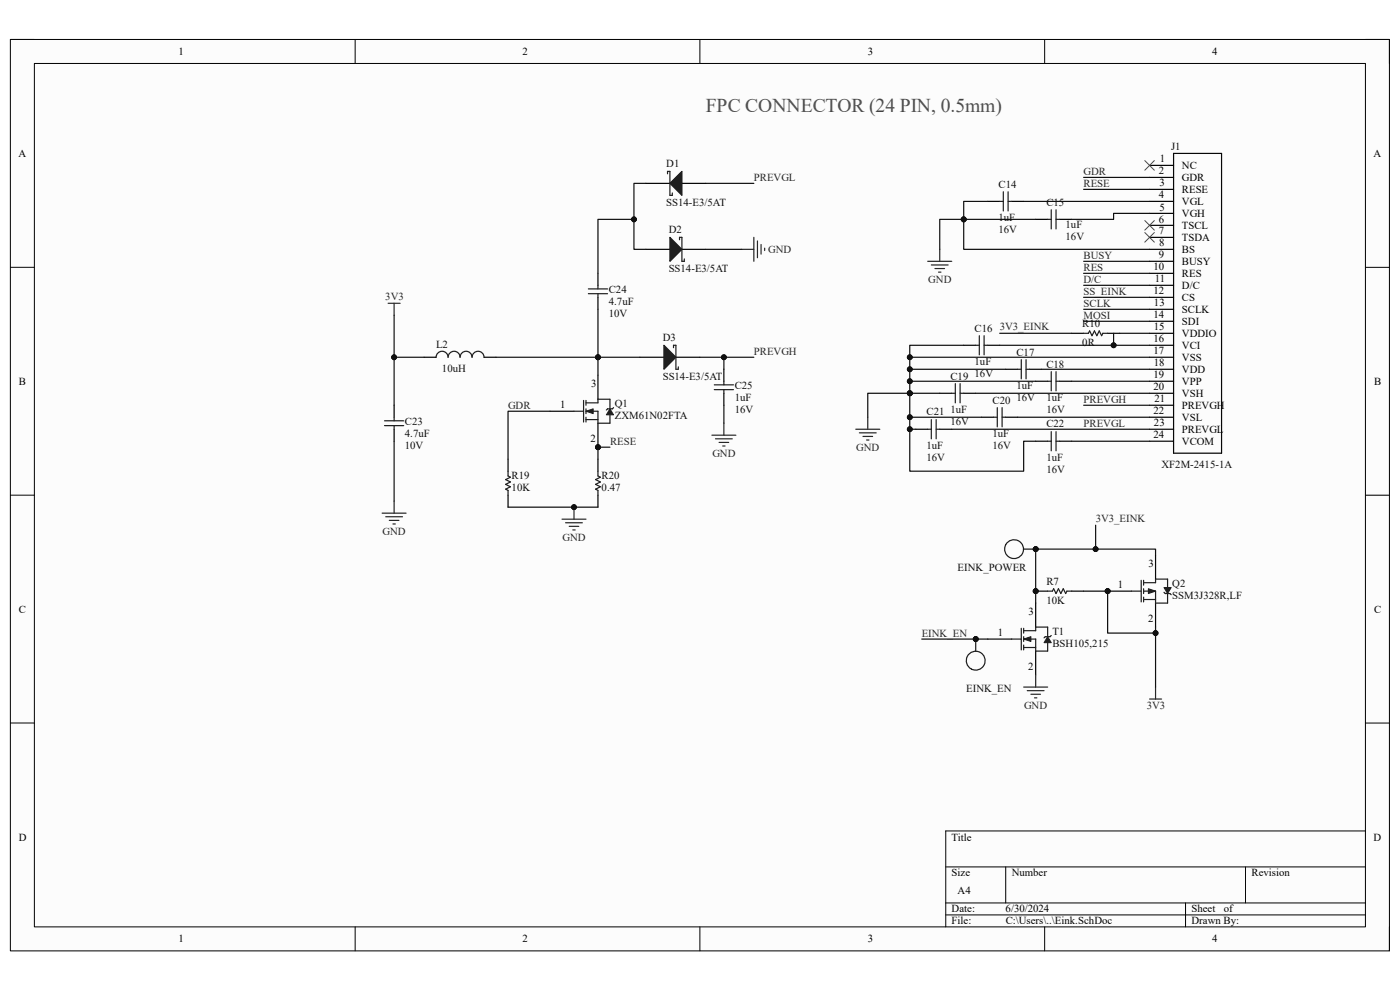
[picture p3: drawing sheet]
<svg xmlns="http://www.w3.org/2000/svg" width="297mm" height="210mm" viewBox="0 0 297 210" stroke-linecap="round" stroke-linejoin="round" font-family="sans-serif">
<path d="M2.2 8.4h292.6v193.3h-292.6z" fill-rule="evenodd" fill="#fcfcfc"/>
<path d="M2.2 8.4h292.6v193.3h-292.6z" fill="none" stroke="#000" stroke-width=".21"/>
<path d="M7.3 13.5h282.4v183.1h-282.4z" fill-rule="evenodd" fill="#fcfcfc"/>
<g fill="none" stroke="#000" stroke-width=".21">
<path d="M2.2 8.4h5.1M7.3 13.5h282.4v183.1h-282.4zM75.3 8.4v5.1M148.5 8.4v5.1M221.6 8.4v5.1M289.7 8.4h5.1v5.1M2.2 56.7h5.1M289.7 56.7h5.1M2.2 105h5.1M289.7 105.1h5.1M2.2 153.4h5.1M289.7 153.4h5.1"/>
<path d="M289.7 176.3h-89.1v20.3M75.3 196.6v5.1M148.5 196.6v5.1M200.6 183.9h89.1M200.6 191.5h89.1M200.6 194.1h89.1M213.4 183.9v7.6M221.6 196.6v5.1M251.5 191.5v5.1M264.2 183.9v7.6M294.8 196.6v5.1"/>
</g>
<g fill="none" stroke="#000" stroke-width=".25">
<path d="M243.9 37.6h5.1M243.9 35.1h5.1M249 32.5h10.2v63.6h-10.2zM209.5 42.7h2.6M214.6 42.7h2.6M219.7 46.5h2.6M224.8 46.5h2.6M243.9 58h5.1M243.9 55.4h5.1M243.9 52.9h5.1M243.9 50.4h5.1M243.9 47.8h5.1"/>
<path d="M243.9 45.3h5.1M243.9 42.7h5.1M243.9 40.2h5.1M90 75.8h2.5M102.7 75.8h2.5M204.4 73.2h2.6M209.5 73.2h2.6M213.4 78.3h2.5M218.5 78.3h2.5M243.9 78.3h5.1M243.9 75.8h5.1M243.9 73.2h5.1"/>
<path d="M243.9 70.7h5.1M243.9 68.2h5.1M243.9 65.6h5.1M243.9 63.1h5.1M243.9 60.5h5.1M83.6 86v2.5M83.6 91.1v2.5M107.8 97.4v2.6M126.9 97.4v2.6M194.3 91.1h2.5M199.4 91.1h2.5M199.4 83.4h2.5"/>
<path d="M204.4 83.4h2.6M208.3 88.5h2.5M213.4 88.5h2.5M219.7 93.6h2.6M219.7 80.9h2.6M224.8 93.6h2.6M224.8 80.9h2.6M243.9 93.6h5.1M243.9 91.1h5.1M243.9 88.5h5.1M243.9 86h5.1M243.9 83.4h5.1"/>
<path d="M243.9 80.9h5.1M107.8 105v2.6M126.9 105v2.6"/>
</g>
<path d="M242.9 34.1l2 2M244.9 34.1l-2 2M242.9 46.8l2 2M242.9 49.3l2 2.1M244.9 46.8l-2 2M244.9 49.3l-2 2.1" fill="none" stroke="#4c4c4c" stroke-width=".21"/>
<g fill="none" stroke="#1c1c1c" stroke-width=".25">
<path d="M212.1 42.7h.8M212.9 40.7v4.1M213.9 40.7v4.1M213.9 42.7h.7M222.3 46.5h.7M223 44.5v4.1M224 44.5v4.1M224 46.5h.8M92.5 75.8a1.27 1.27 0 0 1 1.3-1.3 1.27 1.27 0 0 1 1.3 1.3 1.27 1.27 0 0 1 1.2-1.3 1.27 1.27 0 0 1 1.3 1.3 1.27 1.27 0 0 1 1.3-1.3 1.27 1.27 0 0 1 1.3 1.3 1.27 1.27 0 0 1 1.2-1.3 1.27 1.27 0 0 1 1.3 1.3M207 73.2h.8M207.8 71.2v4.1M208.8 71.2v4.1"/>
<path d="M208.8 73.2h.7M215.9 78.3h.8M216.7 76.3v4.1M217.7 76.3v4.1M217.7 78.3h.8M223 78.8v4.1M224 78.8v4.1M81.6 89.3h4M81.6 90.3h4M83.6 88.5v.8M83.6 90.3v.8M107.8 100v1l.5 .2-1 .5 1 .5-1 .6 1 .5-1 .5 .5 .2v1"/>
<path d="M126.9 100v1l.5 .2-1.1 .5 1.1 .5-1.1 .6 1.1 .5-1.1 .5 .6 .2v1M196.8 91.1h.8M197.6 89v4.1M198.6 89v4.1M198.6 91.1h.8M201.9 83.4h.8M202.7 81.4v4.1M203.7 81.4v4.1M203.7 83.4h.7M210.8 88.5h.8M211.6 86.5v4.1M212.6 86.5v4.1"/>
<path d="M212.6 88.5h.8M222.3 80.9h.7M222.3 93.6h.7M223 91.6v4M224 91.6v4M224 80.9h.8M224 93.6h.8"/>
</g>
<g fill="none" stroke="#262626" stroke-width=".25">
<path d="M196.8 55.4h5.1M197.6 56.2h3.5M198.4 57h2M199.1 57.7h.5M199.4 52.9v2.5M82.3 64.3h2.6M83.6 64.3v2.6M181.6 91.1h5M182.3 91.8h3.6M183.1 92.6h2M183.8 93.3h.6M184.1 88.5v2.6"/>
<path d="M81.1 108.9h5.1M81.8 109.6h3.6M82.6 110.4h2M83.4 111.2h.5M83.6 106.3v2.6M119.2 110.1h5.1M120 110.9h3.5M120.8 111.7h2M121.5 112.4h.5M121.8 107.6v2.5"/>
</g>
<circle cx="121.8" cy="107.6" r=".51" fill="#0e0e0e"/>
<circle cx="121.8" cy="107.6" r=".51" fill="none" stroke="#0e0e0e" stroke-width=".21"/>
<path d="M126.9 58v2.5M126.9 63.1v2.5M153.6 78.3v2.6M153.6 83.4v2.6M209.5 135.6h5.1M219.7 127.9v5.1M219.7 138.1v5.1" fill="none" stroke="#000" stroke-width=".25"/>
<g fill="none" stroke="#1c1c1c" stroke-width=".25">
<path d="M124.8 61.3h4.1M124.8 62.3h4.1M126.9 60.5v.8M126.9 62.3v.8M151.5 81.6h4.1M151.5 82.7h4.1M153.6 80.9v.7M153.6 82.7v.7M214.6 135.6h2.1M216.7 133.3v4.6M217.2 133.8h2.5M217.2 135.6h2.5v2.5"/>
<path d="M217.2 137.4h2.5M217.2 133.3v1M217.2 135.1v1M217.2 136.8v1.1"/>
</g>
<path d="M157.4 52.9h2.5M159.9 50.4v5M160.7 51.1v3.6M161.5 51.9v2M162.2 52.6v.5M151 92.3h5.1M151.8 93.1h3.6M152.6 93.9h2M153.3 94.6h.5M153.6 89.8v2.5" fill="none" stroke="#262626" stroke-width=".25"/>
<path d="M217.2 135.6l1.5-.5v1z" fill="#1c1c1c"/>
<path d="M217.2 135.6l1.5-.5v1z" fill="none" stroke="#1c1c1c" stroke-width=".21"/>
<path d="M219.7 133.8v-.8h2.6v2.1M222.3 136.3v1.8h-2.6" fill="none" stroke="#1c1c1c" stroke-width=".25"/>
<path d="M222.3 135.1l.7 1.2h-1.5z" fill="#1c1c1c"/>
<path d="M222.3 135.1l.7 1.2h-1.5z" fill="none" stroke="#1c1c1c" stroke-width=".21"/>
<path d="M223 134.8l-.2 .3h-1l-.3 .2" fill="none" stroke="#1c1c1c" stroke-width=".25"/>
<path d="M217.2 145.8h5.1M217.9 146.5h3.6M218.7 147.3h2M219.5 148h.5M219.7 143.2v2.6" fill="none" stroke="#262626" stroke-width=".25"/>
<circle cx="219.7" cy="125.4" r=".51" fill="#0e0e0e"/>
<circle cx="219.7" cy="125.4" r=".51" fill="none" stroke="#0e0e0e" stroke-width=".21"/>
<path d="M219.7 125.4h2.6M227.4 125.4h2.5" fill="none" stroke="#000" stroke-width=".25"/>
<circle cx="219.7" cy="125.4" r=".51" fill="#0e0e0e"/>
<circle cx="219.7" cy="125.4" r=".51" fill="none" stroke="#0e0e0e" stroke-width=".21"/>
<path d="M222.3 125.4h1l.2-.5 .5 1 .5-1 .6 1 .5-1 .5 1 .2-.5h1.1" fill="none" stroke="#1c1c1c" stroke-width=".25"/>
<path d="M243.9 148.3h2.5M245.2 145.8v2.5" fill="none" stroke="#262626" stroke-width=".25"/>
<circle cx="219.7" cy="116.5" r=".51" fill="#0e0e0e"/>
<circle cx="219.7" cy="116.5" r=".51" fill="none" stroke="#0e0e0e" stroke-width=".21"/>
<path d="M213.4 115.5a2 2 0 0 1 3.3-.2 2 2 0 0 1-1.1 3.1 2 2 0 0 1-2.4-2.3l.1-.5" fill="none" stroke="#1c1c1c" stroke-width=".25"/>
<path d="M217.2 116.5h2.5" fill="none" stroke="#131313" stroke-width=".25"/>
<circle cx="219.7" cy="116.5" r=".51" fill="#0e0e0e"/>
<circle cx="219.7" cy="116.5" r=".51" fill="none" stroke="#0e0e0e" stroke-width=".21"/>
<path d="M227.4 70.7h2.5M235 70.7h2.5" fill="none" stroke="#000" stroke-width=".25"/>
<path d="M229.9 70.7h1l.3-.5 .5 1 .5-1 .5 1 .5-1 .5 1 .3-.5h1" fill="none" stroke="#1c1c1c" stroke-width=".25"/>
<circle cx="207" cy="135.6" r=".51" fill="#0e0e0e"/>
<circle cx="207" cy="135.6" r=".51" fill="none" stroke="#0e0e0e" stroke-width=".21"/>
<path d="M206 141.9a2 2 0 0 1-.2-3.4 2 2 0 0 1 3.2 1.2 2 2 0 0 1-2.4 2.4l-.5-.2" fill="none" stroke="#1c1c1c" stroke-width=".25"/>
<path d="M207 135.6v2.5" fill="none" stroke="#131313" stroke-width=".25"/>
<circle cx="207" cy="135.6" r=".51" fill="#0e0e0e"/>
<circle cx="207" cy="135.6" r=".51" fill="none" stroke="#0e0e0e" stroke-width=".21"/>
<path d="M137 38.9h5.1M144.7 38.9h5.1" fill="none" stroke="#000" stroke-width=".25"/>
<path d="M142.1 38.9l2.6-2.5v5z" fill="#1c1c1c"/>
<path d="M141.6 36.9v-.5h.5v5h.5v-.5M142.1 38.9l2.6-2.5v5z" fill="none" stroke="#1c1c1c" stroke-width=".25"/>
<path d="M137 52.9h5.1M144.7 52.9h5.1" fill="none" stroke="#000" stroke-width=".25"/>
<path d="M142.1 50.4l2.6 2.5-2.6 2.5z" fill="#1c1c1c"/>
<path d="M142.1 50.4l2.6 2.5-2.6 2.5zM144.2 50.9v-.5h.5v5h.5v-.5" fill="none" stroke="#1c1c1c" stroke-width=".25"/>
<path d="M135.8 75.8h5.1M143.4 75.8h5.1" fill="none" stroke="#000" stroke-width=".25"/>
<path d="M140.9 73.2l2.5 2.6-2.5 2.5z" fill="#1c1c1c"/>
<path d="M140.9 73.2l2.5 2.6-2.5 2.5zM142.9 73.8v-.6h.5v5.1h.5v-.5" fill="none" stroke="#1c1c1c" stroke-width=".25"/>
<circle cx="126.9" cy="94.9" r=".51" fill="#0e0e0e"/>
<circle cx="126.9" cy="94.9" r=".51" fill="none" stroke="#0e0e0e" stroke-width=".21"/>
<path d="M126.9 79.6v5.1M116.7 87.2h5.1M126.9 89.8v5.1" fill="none" stroke="#000" stroke-width=".25"/>
<circle cx="126.9" cy="94.9" r=".51" fill="#0e0e0e"/>
<circle cx="126.9" cy="94.9" r=".51" fill="none" stroke="#0e0e0e" stroke-width=".21"/>
<path d="M121.8 87.2h2M123.8 84.9v4.6M124.3 85.5h2.6M124.3 87.2h2.6v2.6M124.3 89h2.6M124.3 84.9v1.1M124.3 86.7v1M124.3 88.5v1" fill="none" stroke="#1c1c1c" stroke-width=".25"/>
<path d="M124.3 87.2l1.5-.5v1z" fill="#1c1c1c"/>
<path d="M124.3 87.2l1.5-.5v1z" fill="none" stroke="#1c1c1c" stroke-width=".21"/>
<path d="M126.9 85.5v-.8h2.5v2M129.4 88v1.8h-2.5" fill="none" stroke="#1c1c1c" stroke-width=".25"/>
<path d="M129.4 86.7l.8 1.3h-1.6z" fill="#1c1c1c"/>
<path d="M129.4 86.7l.8 1.3h-1.6z" fill="none" stroke="#1c1c1c" stroke-width=".21"/>
<path d="M130.2 86.5l-.3 .2h-1l-.3 .3" fill="none" stroke="#1c1c1c" stroke-width=".25"/>
<circle cx="235" cy="125.4" r=".51" fill="#0e0e0e"/>
<circle cx="235" cy="125.4" r=".51" fill="none" stroke="#0e0e0e" stroke-width=".21"/>
<path d="M245.2 122.9h2.5v1.7M247.7 125.9v2" fill="none" stroke="#1c1c1c" stroke-width=".25"/>
<path d="M245.2 117.8v5.1M235 125.4h5.1" fill="none" stroke="#000" stroke-width=".25"/>
<circle cx="235" cy="125.4" r=".51" fill="#0e0e0e"/>
<circle cx="235" cy="125.4" r=".51" fill="none" stroke="#0e0e0e" stroke-width=".21"/>
<path d="M245.2 127.9v5.1" fill="none" stroke="#000" stroke-width=".25"/>
<path d="M240.1 125.4h2M242.1 123.1v4.6M242.6 123.6h2.6M242.6 125.4h2.6v2.5M242.6 127.2h2.6M242.6 123.1v1M242.6 124.9v1M242.6 126.7v1" fill="none" stroke="#1c1c1c" stroke-width=".25"/>
<path d="M243.6 124.9l1.6 .5-1.6 .5z" fill="#1c1c1c"/>
<path d="M243.6 124.9l1.6 .5-1.6 .5z" fill="none" stroke="#1c1c1c" stroke-width=".21"/>
<path d="M245.2 122.9v.7M245.2 127.9h2.5" fill="none" stroke="#1c1c1c" stroke-width=".25"/>
<path d="M246.9 124.6h1.6l-.8 1.3z" fill="#1c1c1c"/>
<path d="M246.9 124.6h1.6l-.8 1.3z" fill="none" stroke="#1c1c1c" stroke-width=".21"/>
<path d="M246.9 125.7l.3 .2h1l.3 .3" fill="none" stroke="#1c1c1c" stroke-width=".25"/>
<path d="M229.9 37.6h14M209.5 42.7h-5.1v10.2h39.5M217.2 42.7h26.7M229.9 40.2h14M243.9 45.3h-7.6v1.2h-8.9" fill="none" stroke="#0e0e0e" stroke-width=".25"/>
<circle cx="204.4" cy="46.5" r=".51" fill="#0e0e0e"/>
<circle cx="204.4" cy="46.5" r=".51" fill="none" stroke="#0e0e0e" stroke-width=".21"/>
<path d="M204.4 46.5h15.3" fill="none" stroke="#0e0e0e" stroke-width=".25"/>
<circle cx="204.4" cy="46.5" r=".51" fill="#0e0e0e"/>
<circle cx="204.4" cy="46.5" r=".51" fill="none" stroke="#0e0e0e" stroke-width=".21"/>
<path d="M204.4 46.5h-5v6.4" fill="none" stroke="#0e0e0e" stroke-width=".25"/>
<circle cx="204.4" cy="46.5" r=".51" fill="#0e0e0e"/>
<circle cx="204.4" cy="46.5" r=".51" fill="none" stroke="#0e0e0e" stroke-width=".21"/>
<path d="M229.9 55.4h14M229.9 58h14M212.1 73.2h31.8M229.9 60.5h14M229.9 63.1h14M229.9 65.6h14M229.9 68.2h14" fill="none" stroke="#0e0e0e" stroke-width=".25"/>
<circle cx="236.3" cy="73.2" r=".51" fill="#0e0e0e"/>
<circle cx="236.3" cy="73.2" r=".51" fill="none" stroke="#0e0e0e" stroke-width=".21"/>
<path d="M193 75.8h50.9M227.4 93.6h16.5" fill="none" stroke="#0e0e0e" stroke-width=".25"/>
<circle cx="193" cy="75.8" r=".51" fill="#0e0e0e"/>
<circle cx="193" cy="75.8" r=".51" fill="none" stroke="#0e0e0e" stroke-width=".21"/>
<path d="M193 83.4h-8.9v5.1" fill="none" stroke="#0e0e0e" stroke-width=".25"/>
<circle cx="193" cy="83.4" r=".51" fill="#0e0e0e"/>
<circle cx="193" cy="83.4" r=".51" fill="none" stroke="#0e0e0e" stroke-width=".21"/>
<path d="M193 78.3h20.4" fill="none" stroke="#0e0e0e" stroke-width=".25"/>
<circle cx="193" cy="78.3" r=".51" fill="#0e0e0e"/>
<circle cx="193" cy="78.3" r=".51" fill="none" stroke="#0e0e0e" stroke-width=".21"/>
<path d="M221 78.3h22.9M193 80.9h26.7" fill="none" stroke="#0e0e0e" stroke-width=".25"/>
<circle cx="193" cy="80.9" r=".51" fill="#0e0e0e"/>
<circle cx="193" cy="80.9" r=".51" fill="none" stroke="#0e0e0e" stroke-width=".21"/>
<path d="M193 83.4h6.4M227.4 80.9h16.5" fill="none" stroke="#0e0e0e" stroke-width=".25"/>
<circle cx="193" cy="83.4" r=".51" fill="#0e0e0e"/>
<circle cx="193" cy="83.4" r=".51" fill="none" stroke="#0e0e0e" stroke-width=".21"/>
<path d="M204.4 73.2h-11.4v10.2M207 83.4h36.9M215.9 88.5h28M229.9 86h14" fill="none" stroke="#0e0e0e" stroke-width=".25"/>
<circle cx="193" cy="75.8" r=".51" fill="#0e0e0e"/>
<circle cx="193" cy="75.8" r=".51" fill="none" stroke="#0e0e0e" stroke-width=".21"/>
<circle cx="193" cy="78.3" r=".51" fill="#0e0e0e"/>
<circle cx="193" cy="78.3" r=".51" fill="none" stroke="#0e0e0e" stroke-width=".21"/>
<circle cx="193" cy="80.9" r=".51" fill="#0e0e0e"/>
<circle cx="193" cy="80.9" r=".51" fill="none" stroke="#0e0e0e" stroke-width=".21"/>
<circle cx="193" cy="83.4" r=".51" fill="#0e0e0e"/>
<circle cx="193" cy="83.4" r=".51" fill="none" stroke="#0e0e0e" stroke-width=".21"/>
<path d="M193 83.4v5.1" fill="none" stroke="#0e0e0e" stroke-width=".25"/>
<circle cx="193" cy="88.5" r=".51" fill="#0e0e0e"/>
<circle cx="193" cy="88.5" r=".51" fill="none" stroke="#0e0e0e" stroke-width=".21"/>
<circle cx="193" cy="83.4" r=".51" fill="#0e0e0e"/>
<circle cx="193" cy="83.4" r=".51" fill="none" stroke="#0e0e0e" stroke-width=".21"/>
<path d="M193 91.1h1.3" fill="none" stroke="#0e0e0e" stroke-width=".25"/>
<circle cx="193" cy="91.1" r=".51" fill="#0e0e0e"/>
<circle cx="193" cy="91.1" r=".51" fill="none" stroke="#0e0e0e" stroke-width=".21"/>
<path d="M201.9 91.1h42M208.3 88.5h-15.3v11.5h24.2v-6.4h2.5" fill="none" stroke="#0e0e0e" stroke-width=".25"/>
<circle cx="193" cy="88.5" r=".51" fill="#0e0e0e"/>
<circle cx="193" cy="88.5" r=".51" fill="none" stroke="#0e0e0e" stroke-width=".21"/>
<circle cx="193" cy="91.1" r=".51" fill="#0e0e0e"/>
<circle cx="193" cy="91.1" r=".51" fill="none" stroke="#0e0e0e" stroke-width=".21"/>
<path d="M83.6 75.8h6.4M83.6 93.6v12.7" fill="none" stroke="#0e0e0e" stroke-width=".25"/>
<circle cx="83.6" cy="75.8" r=".51" fill="#0e0e0e"/>
<circle cx="83.6" cy="75.8" r=".51" fill="none" stroke="#0e0e0e" stroke-width=".21"/>
<path d="M105.2 75.8h21.7v3.8" fill="none" stroke="#0e0e0e" stroke-width=".25"/>
<circle cx="126.9" cy="75.8" r=".51" fill="#0e0e0e"/>
<circle cx="126.9" cy="75.8" r=".51" fill="none" stroke="#0e0e0e" stroke-width=".21"/>
<path d="M107.8 107.6h19.1" fill="none" stroke="#0e0e0e" stroke-width=".25"/>
<circle cx="121.8" cy="107.6" r=".51" fill="#0e0e0e"/>
<circle cx="121.8" cy="107.6" r=".51" fill="none" stroke="#0e0e0e" stroke-width=".21"/>
<path d="M126.9 75.8h8.9" fill="none" stroke="#0e0e0e" stroke-width=".25"/>
<circle cx="126.9" cy="75.8" r=".51" fill="#0e0e0e"/>
<circle cx="126.9" cy="75.8" r=".51" fill="none" stroke="#0e0e0e" stroke-width=".21"/>
<path d="M148.5 75.8h5.1v2.5" fill="none" stroke="#0e0e0e" stroke-width=".25"/>
<circle cx="153.6" cy="75.8" r=".51" fill="#0e0e0e"/>
<circle cx="153.6" cy="75.8" r=".51" fill="none" stroke="#0e0e0e" stroke-width=".21"/>
<path d="M153.6 75.8h6.3M153.6 86v3.8" fill="none" stroke="#0e0e0e" stroke-width=".25"/>
<circle cx="153.6" cy="75.8" r=".51" fill="#0e0e0e"/>
<circle cx="153.6" cy="75.8" r=".51" fill="none" stroke="#0e0e0e" stroke-width=".21"/>
<path d="M126.9 65.6v10.2" fill="none" stroke="#0e0e0e" stroke-width=".25"/>
<circle cx="126.9" cy="75.8" r=".51" fill="#0e0e0e"/>
<circle cx="126.9" cy="75.8" r=".51" fill="none" stroke="#0e0e0e" stroke-width=".21"/>
<path d="M149.8 38.9h10.1M137 52.9h-2.5v-6.4h-7.6v11.5M149.8 52.9h7.6" fill="none" stroke="#0e0e0e" stroke-width=".25"/>
<circle cx="134.5" cy="46.5" r=".51" fill="#0e0e0e"/>
<circle cx="134.5" cy="46.5" r=".51" fill="none" stroke="#0e0e0e" stroke-width=".21"/>
<path d="M137 38.9h-2.5v7.6" fill="none" stroke="#0e0e0e" stroke-width=".25"/>
<circle cx="134.5" cy="46.5" r=".51" fill="#0e0e0e"/>
<circle cx="134.5" cy="46.5" r=".51" fill="none" stroke="#0e0e0e" stroke-width=".21"/>
<path d="M116.7 87.2h-8.9v10.2M129.4 94.9h-2.5v2.5" fill="none" stroke="#0e0e0e" stroke-width=".25"/>
<circle cx="126.9" cy="94.9" r=".51" fill="#0e0e0e"/>
<circle cx="126.9" cy="94.9" r=".51" fill="none" stroke="#0e0e0e" stroke-width=".21"/>
<path d="M83.6 66.9v19.1" fill="none" stroke="#0e0e0e" stroke-width=".25"/>
<circle cx="83.6" cy="75.8" r=".51" fill="#0e0e0e"/>
<circle cx="83.6" cy="75.8" r=".51" fill="none" stroke="#0e0e0e" stroke-width=".21"/>
<path d="M229.9 125.4h5.1v8.9h10.2" fill="none" stroke="#0e0e0e" stroke-width=".25"/>
<circle cx="235" cy="125.4" r=".51" fill="#0e0e0e"/>
<circle cx="235" cy="125.4" r=".51" fill="none" stroke="#0e0e0e" stroke-width=".21"/>
<circle cx="245.2" cy="134.3" r=".51" fill="#0e0e0e"/>
<circle cx="245.2" cy="134.3" r=".51" fill="none" stroke="#0e0e0e" stroke-width=".21"/>
<path d="M195.5 135.6h14" fill="none" stroke="#0e0e0e" stroke-width=".25"/>
<circle cx="207" cy="135.6" r=".51" fill="#0e0e0e"/>
<circle cx="207" cy="135.6" r=".51" fill="none" stroke="#0e0e0e" stroke-width=".21"/>
<path d="M232.4 111.4v5.1" fill="none" stroke="#0e0e0e" stroke-width=".25"/>
<circle cx="232.4" cy="116.5" r=".51" fill="#0e0e0e"/>
<circle cx="232.4" cy="116.5" r=".51" fill="none" stroke="#0e0e0e" stroke-width=".21"/>
<path d="M245.2 117.8v-1.3h-25.5v11.4" fill="none" stroke="#0e0e0e" stroke-width=".25"/>
<circle cx="232.4" cy="116.5" r=".51" fill="#0e0e0e"/>
<circle cx="232.4" cy="116.5" r=".51" fill="none" stroke="#0e0e0e" stroke-width=".21"/>
<circle cx="219.7" cy="116.5" r=".51" fill="#0e0e0e"/>
<circle cx="219.7" cy="116.5" r=".51" fill="none" stroke="#0e0e0e" stroke-width=".21"/>
<circle cx="219.7" cy="125.4" r=".51" fill="#0e0e0e"/>
<circle cx="219.7" cy="125.4" r=".51" fill="none" stroke="#0e0e0e" stroke-width=".21"/>
<path d="M245.2 133v12.8" fill="none" stroke="#0e0e0e" stroke-width=".25"/>
<circle cx="245.2" cy="134.3" r=".51" fill="#0e0e0e"/>
<circle cx="245.2" cy="134.3" r=".51" fill="none" stroke="#0e0e0e" stroke-width=".21"/>
<path d="M212.1 70.7h15.3M236.3 70.7v2.5M237.5 70.7h6.4" fill="none" stroke="#0e0e0e" stroke-width=".25"/>
<circle cx="236.3" cy="73.2" r=".51" fill="#0e0e0e"/>
<circle cx="236.3" cy="73.2" r=".51" fill="none" stroke="#0e0e0e" stroke-width=".21"/>
<text font-size="4.1" fill="#4c4c4c" x="149.7" y="23.8">FPC CONNECTOR (24 PIN, 0.5mm)</text>
<g font-size="2.3">
<text x="37.9" y="11.6">1</text>
<text x="110.9" y="11.6">2</text>
<text x="184.1" y="11.6">3</text>
<text x="257.1" y="11.6">4</text>
<text x="3.9" y="33.3">A</text>
<text x="246.1" y="34.5">1</text>
<text x="250.7" y="35.9">NC</text>
<text x="291.4" y="33.3">A</text>
<text x="245.9" y="37">2</text>
<text x="246" y="39.5">3</text>
<text x="250.7" y="40.9">RESE</text>
<text x="250.7" y="38.4">GDR</text>
<text x="245.9" y="47.2">6</text>
<text x="245.9" y="42.1">4</text>
<text x="246" y="44.7">5</text>
<text x="250.7" y="46">VGH</text>
<text x="250.7" y="43.5">VGL</text>
<text x="245.9" y="49.7">7</text>
<text x="245.9" y="52.3">8</text>
<text x="250.7" y="53.6">BS</text>
<text x="250.7" y="51.1">TSDA</text>
<text x="250.7" y="48.6">TSCL</text>
<text x="244.7" y="57.4">10</text>
<text x="245" y="59.9">11</text>
<text x="245.9" y="54.8">9</text>
<text x="250.7" y="58.7">RES</text>
<text x="250.7" y="56.2">BUSY</text>
<text x="244.7" y="62.4">12</text>
<text x="244.8" y="65">13</text>
<text x="250.7" y="63.8">CS</text>
<text x="250.7" y="61.3">D/C</text>
<text x="244.7" y="67.5">14</text>
<text x="244.8" y="70.1">15</text>
<text x="250.7" y="71.5">VDDIO</text>
<text x="250.7" y="68.9">SDI</text>
<text x="250.7" y="66.4">SCLK</text>
<text x="244.7" y="75.2">17</text>
<text x="244.7" y="72.6">16</text>
<text x="244.8" y="77.7">18</text>
<text x="250.7" y="76.5">VSS</text>
<text x="250.7" y="74">VCI</text>
<text x="4" y="81.6">B</text>
<text x="125.4" y="82">3</text>
<text x="244.7" y="82.8">20</text>
<text x="244.7" y="80.3">19</text>
<text x="250.7" y="81.6">VPP</text>
<text x="250.7" y="79.1">VDD</text>
<text x="291.5" y="81.6">B</text>
<text x="118.9" y="86.6">1</text>
<text x="244.7" y="87.9">22</text>
<text x="244.9" y="85.3">21</text>
<text x="250.7" y="89.3">VSL</text>
<text x="250.7" y="86.7">PREVGH</text>
<text x="250.7" y="84.2">VSH</text>
<text x="125.3" y="93.9">2</text>
<text x="244.7" y="93">24</text>
<text x="244.8" y="90.4">23</text>
<text x="250.7" y="94.4">VCOM</text>
<text x="250.7" y="91.8">PREVGL</text>
<text x="237.2" y="124.8">1</text>
<text x="243.7" y="120.2">3</text>
<text x="4" y="130">C</text>
<text x="218.2" y="130.4">3</text>
<text x="243.6" y="132">2</text>
<text x="291.5" y="130">C</text>
<text x="211.7" y="135">1</text>
<text x="218.1" y="142.2">2</text>
<text x="4" y="178.3">D</text>
<text x="201.9" y="178.3">Title</text>
<text x="291.4" y="178.3">D</text>
<text x="201.9" y="185.9">Size</text>
<text x="214.6" y="185.9">Number</text>
<text x="265.5" y="185.9">Revision</text>
<text x="203.2" y="189.7">A4</text>
<text x="201.9" y="193.5">Date:</text>
<text x="201.9" y="196.1">File:</text>
<text x="213.3" y="193.5">6/30/2024</text>
<text x="213.4" y="196.1">C:\Users\..\Eink.SchDoc</text>
<text x="252.8" y="196.1">Drawn By:</text>
<text x="252.8" y="193.5">Sheet</text>
<text x="259.6" y="193.5">of</text>
<text x="37.9" y="199.9">1</text>
<text x="110.9" y="199.9">2</text>
<text x="184.1" y="199.9">3</text>
<text x="257.1" y="199.9">4</text>
</g>
<g font-size="2.3" fill="#0e0e0e">
<text x="141.4" y="35.5">D1</text>
<text x="248.5" y="31.9">J1</text>
<text x="211.8" y="39.8">C14</text>
<text x="141.4" y="43.6">SS14-E3/5AT</text>
<text x="211.8" y="46.9">1uF</text>
<text x="222" y="43.6">C15</text>
<text x="141.9" y="49.5">D2</text>
<text x="211.8" y="49.5">16V</text>
<text x="226.1" y="48.5">1uF</text>
<text x="226.1" y="51">16V</text>
<text x="141.9" y="57.6">SS14-E3/5AT</text>
<text x="129.2" y="64.7">4.7uF</text>
<text x="129.2" y="62.2">C24</text>
<text x="129.2" y="67.3">10V</text>
<text x="206.8" y="70.4">C16</text>
<text x="229.6" y="69.3">R10</text>
<text x="92.5" y="73.9">L2</text>
<text x="140.6" y="72.4">D3</text>
<text x="206.8" y="77.5">1uF</text>
<text x="215.6" y="75.4">C17</text>
<text x="222" y="78">C18</text>
<text x="229.6" y="73.4">0R</text>
<text x="93.8" y="79">10uH</text>
<text x="140.6" y="80.5">SS14-E3/5AT</text>
<text x="155.9" y="82.5">C25</text>
<text x="201.6" y="80.5">C19</text>
<text x="206.8" y="80">16V</text>
<text x="215.6" y="82.5">1uF</text>
<text x="130.4" y="88.9">ZXM61N02FTA</text>
<text x="130.4" y="86.4">Q1</text>
<text x="155.9" y="85.1">1uF</text>
<text x="155.9" y="87.6">16V</text>
<text x="196.6" y="88.1">C21</text>
<text x="201.6" y="87.6">1uF</text>
<text x="210.6" y="85.6">C20</text>
<text x="215.6" y="85.1">16V</text>
<text x="222" y="85.1">1uF</text>
<text x="222" y="87.6">16V</text>
<text x="85.9" y="92.7">4.7uF</text>
<text x="85.9" y="95.2">10V</text>
<text x="85.9" y="90.2">C23</text>
<text x="196.6" y="95.2">1uF</text>
<text x="201.6" y="90.2">16V</text>
<text x="210.6" y="92.7">1uF</text>
<text x="210.6" y="95.2">16V</text>
<text x="222" y="90.7">C22</text>
<text x="108.5" y="101.6">R19</text>
<text x="127.6" y="101.6">R20</text>
<text x="196.6" y="97.8">16V</text>
<text x="222" y="97.8">1uF</text>
<text x="222" y="100.4">16V</text>
<text x="246.4" y="99.4">XF2M-2415-1A</text>
<text x="108.5" y="104.2">10K</text>
<text x="127.6" y="104.2">0.47</text>
<text x="203.2" y="121.1">EINK_POWER</text>
<text x="222" y="124">R7</text>
<text x="248.7" y="124.5">Q2</text>
<text x="222" y="128.1">10K</text>
<text x="248.7" y="127.1">SSM3J328R,LF</text>
<text x="223.3" y="137.2">BSH105,215</text>
<text x="223.3" y="134.7">T1</text>
<text x="205" y="146.7">EINK_EN</text>
</g>
<g font-size="2.3" fill="#262626">
<text x="159.9" y="38.4">PREVGL</text>
<text x="229.9" y="37.1">GDR</text>
<text x="229.9" y="39.7">RESE</text>
<text x="163" y="53.6">GND</text>
<text x="196.9" y="60">GND</text>
<text x="229.9" y="54.9">BUSY</text>
<text x="229.9" y="57.4">RES</text>
<text x="229.9" y="60">D/C</text>
<text x="81.7" y="63.7">3V3</text>
<text x="229.9" y="62.6">SS_EINK</text>
<text x="229.9" y="65.1">SCLK</text>
<text x="212.1" y="70.1">3V3_EINK</text>
<text x="229.9" y="67.6">MOSI</text>
<text x="159.9" y="75.3">PREVGH</text>
<text x="107.8" y="86.7">GDR</text>
<text x="229.9" y="85.4">PREVGH</text>
<text x="129.4" y="94.4">RESE</text>
<text x="181.7" y="95.6">GND</text>
<text x="229.9" y="90.6">PREVGL</text>
<text x="151.1" y="96.9">GND</text>
<text x="81.2" y="113.4">GND</text>
<text x="232.5" y="110.8">3V3_EINK</text>
<text x="119.3" y="114.7">GND</text>
<text x="195.5" y="135">EINK_EN</text>
<text x="217.3" y="150.3">GND</text>
<text x="243.3" y="150.3">3V3</text>
</g>
</svg>
